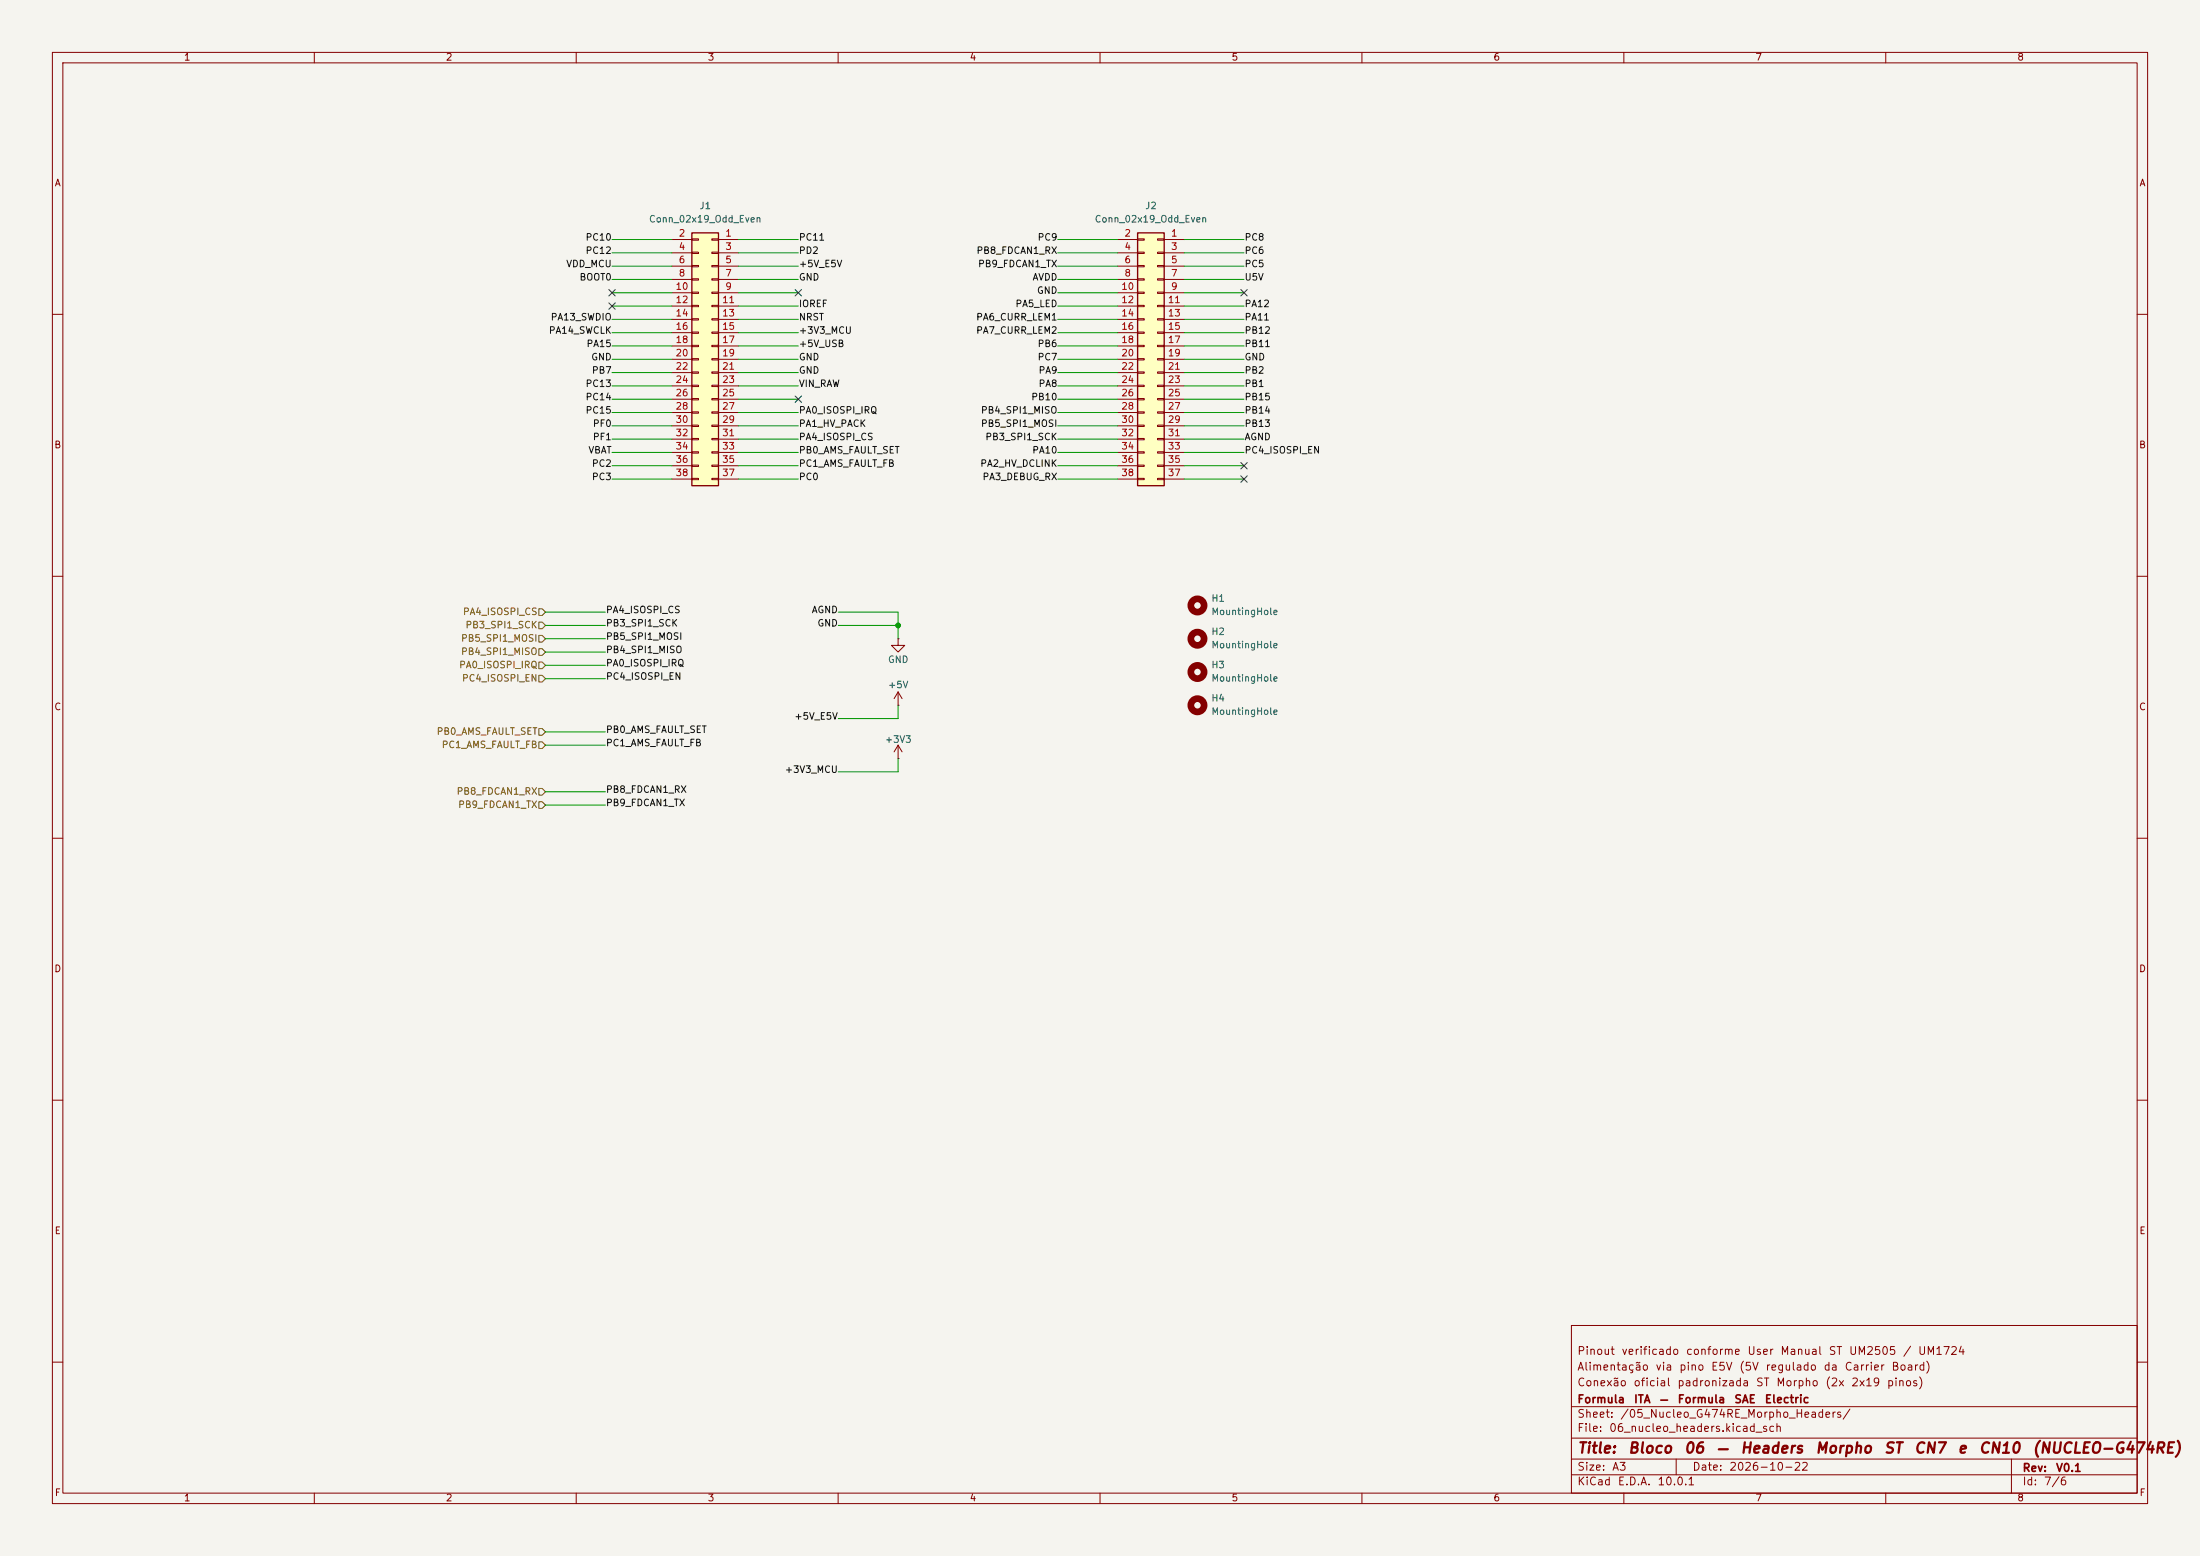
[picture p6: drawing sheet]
<svg xmlns="http://www.w3.org/2000/svg" width="420mm" height="297mm" viewBox="0 0 420 297" stroke-linecap="round" stroke-linejoin="round" font-family="sans-serif">
<path d="M0 0h420v297h-420z" fill="#f5f4ef" stroke="#f5f4ef" stroke-width=".19"/>
<g fill="none" stroke="#840000" stroke-width=".19">
<path d="M10 10h400v277h-400zM12 12h396v273h-396zM60 10v2M110 10v2M160 10v2M210 10v2M260 10v2M310 10v2M360 10v2M10 60h2M408 60h2M10 110h2"/>
<path d="M408 110h2M171.4 121.9v1.3h1.3l-1.3 1.3-1.2-1.3h1.2M171.4 121.9h.1M171.4 134.6h.1M171.4 132.1v2.5M171.4 132.1l-.7 1.3M171.4 132.1l.8 1.3M10 160h2M171.4 144.8h.1M171.4 142.2l-.7 1.3M171.4 142.2l.8 1.3M171.4 142.2v2.6"/>
<path d="M408 160h2M10 210h2M408 210h2M300 253h108v32h-108zM10 260h2M300 278.5h108M300 274.5h108M300 268.5h108M320 278.5v3M384 278.5v6.5M408 260h2M60 285v2"/>
<path d="M110 285v2M160 285v2M210 285v2M260 285v2M300 281.5h108M310 285v2M360 285v2"/>
</g>
<circle cx="228.6" cy="128.3" r="1.27" fill="none" stroke="#840000" stroke-width="1.3"/>
<path d="M217.2 44.5h5v48.2h-5z" fill="#ffffc2"/>
<path d="M217.2 44.5h5v48.2h-5z" fill="none" stroke="#840000" stroke-width=".25"/>
<g fill="none" stroke="#840000" stroke-width=".19">
<path d="M213.4 45.7h3.8M213.4 48.3h3.8M213.4 50.8h3.8M213.4 53.3h3.8M213.4 55.9h3.8M213.4 58.4h3.8M217.2 45.6h1.2v.2h-1.2zM217.2 48.1h1.2v.3h-1.2zM217.2 50.7h1.2v.2h-1.2zM217.2 53.2h1.2v.3h-1.2zM217.2 55.8h1.2v.2h-1.2zM217.2 58.3h1.2v.2h-1.2z"/>
<path d="M221 45.6h1.2v.2h-1.2zM221 48.1h1.2v.3h-1.2zM221 50.7h1.2v.2h-1.2zM221 53.2h1.2v.3h-1.2zM221 55.8h1.2v.2h-1.2zM221 58.3h1.2v.2h-1.2zM222.2 45.7h3.9M222.2 48.3h3.9M222.2 50.8h3.9M222.2 53.3h3.9M222.2 55.9h3.9M222.2 58.4h3.9"/>
<path d="M213.4 61h3.8M213.4 63.5h3.8M213.4 66h3.8M213.4 68.6h3.8M213.4 71.1h3.8M213.4 73.7h3.8M213.4 76.2h3.8M213.4 78.7h3.8M217.2 60.8h1.2v.3h-1.2zM217.2 63.4h1.2v.2h-1.2zM217.2 65.9h1.2v.3h-1.2zM217.2 68.5h1.2v.2h-1.2z"/>
<path d="M217.2 71h1.2v.2h-1.2zM217.2 73.5h1.2v.3h-1.2zM217.2 76.1h1.2v.2h-1.2zM217.2 78.6h1.2v.3h-1.2zM221 60.8h1.2v.3h-1.2zM221 63.4h1.2v.2h-1.2zM221 65.9h1.2v.3h-1.2zM221 68.5h1.2v.2h-1.2zM221 71h1.2v.2h-1.2zM221 73.5h1.2v.3h-1.2zM221 76.1h1.2v.2h-1.2zM221 78.6h1.2v.3h-1.2z"/>
<path d="M222.2 61h3.9M222.2 63.5h3.9M222.2 66h3.9M222.2 68.6h3.9M222.2 71.1h3.9M222.2 73.7h3.9M222.2 76.2h3.9M222.2 78.7h3.9M213.4 81.3h3.8M213.4 83.8h3.8M213.4 86.4h3.8M213.4 88.9h3.8"/>
<path d="M213.4 91.4h3.8M217.2 81.2h1.2v.2h-1.2zM217.2 83.7h1.2v.2h-1.2zM217.2 86.2h1.2v.3h-1.2zM217.2 88.8h1.2v.2h-1.2zM217.2 91.3h1.2v.3h-1.2zM221 81.2h1.2v.2h-1.2zM221 83.7h1.2v.2h-1.2zM221 86.2h1.2v.3h-1.2zM221 88.8h1.2v.2h-1.2zM221 91.3h1.2v.3h-1.2zM222.2 81.3h3.9"/>
<path d="M222.2 83.8h3.9M222.2 86.4h3.9M222.2 88.9h3.9M222.2 91.4h3.9"/>
</g>
<path d="M132.1 44.5h5.1v48.2h-5.1z" fill="#ffffc2"/>
<path d="M132.1 44.5h5.1v48.2h-5.1z" fill="none" stroke="#840000" stroke-width=".25"/>
<g fill="none" stroke="#840000" stroke-width=".19">
<path d="M128.3 45.7h3.8M128.3 48.3h3.8M128.3 50.8h3.8M128.3 53.3h3.8M128.3 55.9h3.8M128.3 58.4h3.8M132.1 45.6h1.2v.2h-1.2zM132.1 48.1h1.2v.3h-1.2zM132.1 50.7h1.2v.2h-1.2zM132.1 53.2h1.2v.3h-1.2zM132.1 55.8h1.2v.2h-1.2zM132.1 58.3h1.2v.2h-1.2z"/>
<path d="M135.9 45.6h1.3v.2h-1.3zM135.9 48.1h1.3v.3h-1.3zM135.9 50.7h1.3v.2h-1.3zM135.9 53.2h1.3v.3h-1.3zM135.9 55.8h1.3v.2h-1.3zM135.9 58.3h1.3v.2h-1.3zM137.2 45.7h3.8M137.2 48.3h3.8M137.2 50.8h3.8M137.2 53.3h3.8M137.2 55.9h3.8M137.2 58.4h3.8"/>
<path d="M128.3 61h3.8M128.3 63.5h3.8M128.3 66h3.8M128.3 68.6h3.8M128.3 71.1h3.8M128.3 73.7h3.8M128.3 76.2h3.8M128.3 78.7h3.8M132.1 60.8h1.2v.3h-1.2zM132.1 63.4h1.2v.2h-1.2zM132.1 65.9h1.2v.3h-1.2zM132.1 68.5h1.2v.2h-1.2z"/>
<path d="M132.1 71h1.2v.2h-1.2zM132.1 73.5h1.2v.3h-1.2zM132.1 76.1h1.2v.2h-1.2zM132.1 78.6h1.2v.3h-1.2zM135.9 60.8h1.3v.3h-1.3zM135.9 63.4h1.3v.2h-1.3zM135.9 65.9h1.3v.3h-1.3zM135.9 68.5h1.3v.2h-1.3zM135.9 71h1.3v.2h-1.3zM135.9 73.5h1.3v.3h-1.3zM135.9 76.1h1.3v.2h-1.3zM135.9 78.6h1.3v.3h-1.3z"/>
<path d="M137.2 61h3.8M137.2 63.5h3.8M137.2 66h3.8M137.2 68.6h3.8M137.2 71.1h3.8M137.2 73.7h3.8M137.2 76.2h3.8M137.2 78.7h3.8M128.3 81.3h3.8M128.3 83.8h3.8M128.3 86.4h3.8M128.3 88.9h3.8"/>
<path d="M128.3 91.4h3.8M132.1 81.2h1.2v.2h-1.2zM132.1 83.7h1.2v.2h-1.2zM132.1 86.2h1.2v.3h-1.2zM132.1 88.8h1.2v.2h-1.2zM132.1 91.3h1.2v.3h-1.2zM135.9 81.2h1.3v.2h-1.3zM135.9 83.7h1.3v.2h-1.3zM135.9 86.2h1.3v.3h-1.3zM135.9 88.8h1.3v.2h-1.3zM135.9 91.3h1.3v.3h-1.3zM137.2 81.3h3.8"/>
<path d="M137.2 83.8h3.8M137.2 86.4h3.8M137.2 88.9h3.8M137.2 91.4h3.8"/>
</g>
<g fill="none" stroke="#840000" stroke-width="1.3">
<circle cx="228.6" cy="115.6" r="1.27"/>
<circle cx="228.6" cy="121.9" r="1.27"/>
<circle cx="228.6" cy="134.6" r="1.27"/>
</g>
<path d="M102.9 116.2h.6l.6 .6-.6 .7h-.6zM102.9 118.7h.6l.6 .7-.6 .6h-.6zM102.9 126.4h.6l.6 .6-.6 .6h-.6zM102.9 139.1h.6l.6 .6-.6 .6h-.6zM102.9 128.9h.6l.6 .6-.6 .7h-.6zM102.9 121.3h.6l.6 .6-.6 .7h-.6zM102.9 123.8h.6l.6 .7-.6 .6h-.6zM102.9 141.6h.6l.6 .6-.6 .7h-.6zM102.9 150.5h.6l.6 .6-.6 .7h-.6zM102.9 153h.6l.6 .7-.6 .6h-.6z" fill="none" stroke="#725600" stroke-width=".19"/>
<g fill="none" stroke="#009600" stroke-width=".19">
<path d="M116.8 50.8h11.5M116.8 48.3h11.5M116.8 53.3h11.5M116.8 45.7h11.5M116.8 55.9h11.5M116.8 58.4h11.5M141 50.8h11.4M141 48.3h11.4M141 53.3h11.4M141 45.7h11.4M141 55.9h11.4M141 58.4h11.4"/>
<path d="M201.9 50.8h11.5M201.9 48.3h11.5M201.9 53.3h11.5M201.9 45.7h11.5M201.9 55.9h11.5M201.9 58.4h11.5M226.1 50.8h11.4M226.1 48.3h11.4M226.1 53.3h11.4M226.1 45.7h11.4M226.1 55.9h11.4M226.1 58.4h11.4"/>
<path d="M116.8 61h11.5M116.8 63.5h11.5M116.8 66h11.5M116.8 73.7h11.5M116.8 78.7h11.5M116.8 71.1h11.5M116.8 68.6h11.5M116.8 76.2h11.5M141 61h11.4M141 63.5h11.4M141 66h11.4M141 73.7h11.4"/>
<path d="M141 78.7h11.4M141 71.1h11.4M141 68.6h11.4M141 76.2h11.4M201.9 61h11.5M201.9 63.5h11.5M201.9 66h11.5M201.9 73.7h11.5M201.9 78.7h11.5M201.9 71.1h11.5M201.9 68.6h11.5M201.9 76.2h11.5"/>
<path d="M226.1 61h11.4M226.1 63.5h11.4M226.1 66h11.4M226.1 73.7h11.4M226.1 78.7h11.4M226.1 71.1h11.4M226.1 68.6h11.4M226.1 76.2h11.4M116.8 83.8h11.5M116.8 86.4h11.5M116.8 81.3h11.5M116.8 88.9h11.5"/>
<path d="M116.8 91.4h11.5M141 83.8h11.4M141 86.4h11.4M141 81.3h11.4M141 88.9h11.4M141 91.4h11.4M201.9 83.8h11.5M201.9 86.4h11.5M201.9 81.3h11.5M201.9 88.9h11.5M201.9 91.4h11.5M226.1 83.8h11.4"/>
<path d="M226.1 86.4h11.4M226.1 81.3h11.4M226.1 88.9h11.4M226.1 91.4h11.4M104.1 119.4h11.5M104.1 116.8h11.5M160 119.4h11.4M160 116.8h11.4v5.1M104.1 129.5h11.5M104.1 139.7h11.5M104.1 124.5h11.5M104.1 127h11.5"/>
<path d="M104.1 121.9h11.5M171.4 134.6v2.6h-11.4M104.1 151.1h11.5M104.1 153.7h11.5M104.1 142.2h11.5M171.4 144.8v2.5h-11.4"/>
</g>
<g fill="none" stroke="#000084" stroke-width=".19">
<path d="M116.2 55.3l1.2 1.2M116.2 57.8l1.2 1.2M117.4 55.3l-1.2 1.2M117.4 57.8l-1.2 1.2M151.8 55.3l1.2 1.2M153 55.3l-1.2 1.2M236.9 55.3l1.2 1.2M238.1 55.3l-1.2 1.2M151.8 75.6l1.2 1.2M153 75.6l-1.2 1.2M236.9 88.3l1.2 1.2M236.9 90.8l1.2 1.2"/>
<path d="M238.1 88.3l-1.2 1.2M238.1 90.8l-1.2 1.2"/>
</g>
<circle cx="171.4" cy="119.4" r=".46" fill="#009600" stroke="#009600" stroke-width=".19"/>
<g font-size="2" fill="#840000">
<text x="301" y="277.9">Title:</text>
<text x="310.6" y="277.9">Bloco</text>
<text x="321.4" y="277.9">06</text>
<text x="327.5" y="277.9">—</text>
<text x="332.1" y="277.9">Headers</text>
<text x="346.4" y="277.9">Morpho</text>
<text x="359.5" y="277.9">ST</text>
<text x="365.3" y="277.9">CN7</text>
<text x="373.6" y="277.9">e</text>
<text x="377.6" y="277.9">CN10</text>
<text x="387.8" y="277.9">(NUCLEO-G474RE)</text>
</g>
<g font-size="1.5" fill="#840000">
<text x="301" y="262">Alimentação</text>
<text x="301" y="259">Pinout</text>
<text x="309.4" y="259">verificado</text>
<text x="315.9" y="262">via</text>
<text x="320.4" y="262">pino</text>
<text x="321.7" y="259">conforme</text>
<text x="326.5" y="262">E5V</text>
<text x="331.9" y="262">(5V</text>
<text x="333.5" y="259">User</text>
<text x="336.9" y="262">regulado</text>
<text x="339.8" y="259">Manual</text>
<text x="348" y="262">da</text>
<text x="349" y="259">ST</text>
<text x="352" y="262">Carrier</text>
<text x="352.9" y="259">UM2505</text>
<text x="361" y="262">Board)</text>
<text x="363.2" y="259">/</text>
<text x="366" y="259">UM1724</text>
<text x="301" y="268.2">Formula</text>
<text x="301" y="265">Conexão</text>
<text x="311.7" y="265">oficial</text>
<text x="311.8" y="268.2">ITA</text>
<text x="316.7" y="268.2">—</text>
<text x="320.1" y="265">padronizada</text>
<text x="320.1" y="268.2">Formula</text>
<text x="331" y="268.2">SAE</text>
<text x="335.1" y="265">ST</text>
<text x="336.8" y="268.2">Electric</text>
<text x="339" y="265">Morpho</text>
<text x="348.3" y="265">(2x</text>
<text x="353.3" y="265">2x19</text>
<text x="360.1" y="265">pinos)</text>
<text x="301" y="273.7">File:</text>
<text x="301" y="271">Sheet:</text>
<text x="307.1" y="273.7">06_nucleo_headers.kicad_sch</text>
<text x="309.2" y="271">/05_Nucleo_G474RE_Morpho_Headers/</text>
<text x="301" y="281.1">Size:</text>
<text x="307.6" y="281.1">A3</text>
<text x="323" y="281.1">Date:</text>
<text x="330" y="281.1">2026-10-22</text>
<text x="386" y="281.3">Rev:</text>
<text x="392.4" y="281.3">V0.1</text>
<text x="301" y="283.9">KiCad</text>
<text x="308.7" y="283.9">E.D.A.</text>
<text x="316.3" y="283.9">10.0.1</text>
<text x="386" y="283.9">Id:</text>
<text x="390.1" y="283.9">7/6</text>
</g>
<g font-size="1.3" fill="#840000">
<text x="35" y="11.9">1</text>
<text x="85" y="11.9">2</text>
<text x="135" y="11.9">3</text>
<text x="185" y="11.9">4</text>
<text x="235" y="11.9">5</text>
<text x="285" y="11.9">6</text>
<text x="335" y="11.9">7</text>
<text x="385" y="11.9">8</text>
<text x="10.3" y="35.9">A</text>
<text x="408.3" y="35.9">A</text>
<text x="10.3" y="85.9">B</text>
<text x="408.2" y="85.9">B</text>
<text x="10.3" y="135.9">C</text>
<text x="408.2" y="135.9">C</text>
<text x="10.3" y="185.9">D</text>
<text x="408.2" y="185.9">D</text>
<text x="10.3" y="235.9">E</text>
<text x="408.3" y="235.9">E</text>
<text x="10.3" y="285.9">F</text>
<text x="35" y="286.9">1</text>
<text x="85" y="286.9">2</text>
<text x="135" y="286.9">3</text>
<text x="185" y="286.9">4</text>
<text x="235" y="286.9">5</text>
<text x="285" y="286.9">6</text>
<text x="335" y="286.9">7</text>
<text x="385" y="286.9">8</text>
<text x="408.3" y="285.9">F</text>
</g>
<g font-size="1.3" fill="#006464">
<text x="133.4" y="40.2">J1</text>
<text x="218.5" y="40.2">J2</text>
<text x="123.8" y="42.8">Conn_02x19_Odd_Even</text>
<text x="208.9" y="42.8">Conn_02x19_Odd_Even</text>
<text x="231.1" y="115.2">H1</text>
<text x="231.1" y="117.7">MountingHole</text>
<text x="231.1" y="121.5">H2</text>
<text x="231.1" y="124.1">MountingHole</text>
<text x="169.4" y="126.8">GND</text>
<text x="169.4" y="131.7">+5V</text>
<text x="231.1" y="127.9">H3</text>
<text x="231.1" y="130.4">MountingHole</text>
<text x="231.1" y="134.2">H4</text>
<text x="231.1" y="136.8">MountingHole</text>
<text x="168.8" y="142.1">+3V3</text>
</g>
<g font-size="1.3" fill="#0f0f0f">
<text x="111.7" y="46.2">PC10</text>
<text x="152.4" y="46.2">PC11</text>
<text x="198" y="46.2">PC9</text>
<text x="237.5" y="46.2">PC8</text>
<text x="108" y="51.3">VDD_MCU</text>
<text x="110.5" y="53.9">BOOT0</text>
<text x="111.7" y="48.8">PC12</text>
<text x="152.4" y="48.8">PD2</text>
<text x="152.4" y="53.9">GND</text>
<text x="152.4" y="51.3">+5V_E5V</text>
<text x="186.3" y="48.8">PB8_FDCAN1_RX</text>
<text x="186.6" y="51.3">PB9_FDCAN1_TX</text>
<text x="197" y="53.9">AVDD</text>
<text x="237.5" y="48.8">PC6</text>
<text x="237.5" y="53.9">U5V</text>
<text x="237.5" y="51.3">PC5</text>
<text x="152.4" y="58.9">IOREF</text>
<text x="193.7" y="58.9">PA5_LED</text>
<text x="197.9" y="56.4">GND</text>
<text x="237.5" y="58.9">PA12</text>
<text x="104.7" y="64">PA14_SWCLK</text>
<text x="105" y="61.5">PA13_SWDIO</text>
<text x="152.4" y="64">+3V3_MCU</text>
<text x="152.4" y="61.5">NRST</text>
<text x="186.2" y="61.5">PA6_CURR_LEM1</text>
<text x="186.2" y="64">PA7_CURR_LEM2</text>
<text x="237.5" y="61.5">PA11</text>
<text x="237.5" y="64">PB12</text>
<text x="111.9" y="66.6">PA15</text>
<text x="112.8" y="69.1">GND</text>
<text x="112.9" y="71.6">PB7</text>
<text x="152.4" y="69.1">GND</text>
<text x="152.4" y="71.6">GND</text>
<text x="152.4" y="66.6">+5V_USB</text>
<text x="198" y="69.1">PC7</text>
<text x="198" y="66.6">PB6</text>
<text x="198.2" y="71.6">PA9</text>
<text x="237.5" y="66.6">PB11</text>
<text x="237.5" y="69.1">GND</text>
<text x="237.5" y="71.6">PB2</text>
<text x="111.7" y="76.7">PC14</text>
<text x="111.7" y="74.2">PC13</text>
<text x="152.4" y="74.2">VIN_RAW</text>
<text x="196.8" y="76.7">PB10</text>
<text x="198.2" y="74.2">PA8</text>
<text x="237.5" y="74.2">PB1</text>
<text x="237.5" y="76.7">PB15</text>
<text x="111.7" y="79.3">PC15</text>
<text x="113.1" y="81.8">PF0</text>
<text x="152.4" y="81.8">PA1_HV_PACK</text>
<text x="152.4" y="79.3">PA0_ISOSPI_IRQ</text>
<text x="187.2" y="79.3">PB4_SPI1_MISO</text>
<text x="187.2" y="81.8">PB5_SPI1_MOSI</text>
<text x="237.5" y="79.3">PB14</text>
<text x="237.5" y="81.8">PB13</text>
<text x="112.2" y="86.9">VBAT</text>
<text x="112.9" y="89.4">PC2</text>
<text x="113.1" y="84.3">PF1</text>
<text x="152.4" y="84.3">PA4_ISOSPI_CS</text>
<text x="152.4" y="86.9">PB0_AMS_FAULT_SET</text>
<text x="152.4" y="89.4">PC1_AMS_FAULT_FB</text>
<text x="187" y="89.4">PA2_HV_DCLINK</text>
<text x="188" y="84.3">PB3_SPI1_SCK</text>
<text x="196.9" y="86.9">PA10</text>
<text x="237.5" y="84.3">AGND</text>
<text x="237.5" y="86.9">PC4_ISOSPI_EN</text>
<text x="112.9" y="92">PC3</text>
<text x="152.4" y="92">PC0</text>
<text x="187.5" y="92">PA3_DEBUG_RX</text>
<text x="115.6" y="117.4">PA4_ISOSPI_CS</text>
<text x="115.6" y="119.9">PB3_SPI1_SCK</text>
<text x="154.9" y="117.4">AGND</text>
<text x="155.9" y="119.9">GND</text>
<text x="115.6" y="122.4">PB5_SPI1_MOSI</text>
<text x="115.6" y="125">PB4_SPI1_MISO</text>
<text x="115.6" y="130.1">PC4_ISOSPI_EN</text>
<text x="115.6" y="127.5">PA0_ISOSPI_IRQ</text>
<text x="151.5" y="137.7">+5V_E5V</text>
<text x="115.6" y="142.8">PC1_AMS_FAULT_FB</text>
<text x="115.6" y="140.2">PB0_AMS_FAULT_SET</text>
<text x="149.7" y="147.8">+3V3_MCU</text>
<text x="115.6" y="151.6">PB8_FDCAN1_RX</text>
<text x="115.6" y="154.2">PB9_FDCAN1_TX</text>
</g>
<g font-size="1.3" fill="#a90000">
<text x="129.5" y="45.5">2</text>
<text x="138.4" y="45.5">1</text>
<text x="214.6" y="45.5">2</text>
<text x="223.4" y="45.5">1</text>
<text x="129.5" y="48">4</text>
<text x="129.5" y="50.5">6</text>
<text x="129.5" y="53.1">8</text>
<text x="138.4" y="48">3</text>
<text x="138.4" y="50.5">5</text>
<text x="138.4" y="53.1">7</text>
<text x="214.6" y="48">4</text>
<text x="214.6" y="50.5">6</text>
<text x="214.6" y="53.1">8</text>
<text x="223.4" y="48">3</text>
<text x="223.4" y="50.5">5</text>
<text x="223.4" y="53.1">7</text>
<text x="128.9" y="55.6">10</text>
<text x="128.9" y="58.2">12</text>
<text x="137.8" y="58.2">11</text>
<text x="138.4" y="55.6">9</text>
<text x="214" y="55.6">10</text>
<text x="214" y="58.2">12</text>
<text x="222.8" y="58.2">11</text>
<text x="223.4" y="55.6">9</text>
<text x="128.9" y="60.7">14</text>
<text x="128.9" y="63.2">16</text>
<text x="128.9" y="65.8">18</text>
<text x="137.8" y="60.7">13</text>
<text x="137.8" y="63.2">15</text>
<text x="137.8" y="65.8">17</text>
<text x="214" y="60.7">14</text>
<text x="214" y="63.2">16</text>
<text x="214" y="65.8">18</text>
<text x="222.8" y="60.7">13</text>
<text x="222.8" y="63.2">15</text>
<text x="222.8" y="65.8">17</text>
<text x="128.9" y="68.3">20</text>
<text x="128.9" y="70.9">22</text>
<text x="137.8" y="68.3">19</text>
<text x="137.8" y="70.9">21</text>
<text x="214" y="68.3">20</text>
<text x="214" y="70.9">22</text>
<text x="222.8" y="68.3">19</text>
<text x="222.8" y="70.9">21</text>
<text x="128.9" y="73.4">24</text>
<text x="128.9" y="75.9">26</text>
<text x="137.8" y="73.4">23</text>
<text x="137.8" y="75.9">25</text>
<text x="214" y="73.4">24</text>
<text x="214" y="75.9">26</text>
<text x="222.8" y="73.4">23</text>
<text x="222.8" y="75.9">25</text>
<text x="128.9" y="78.5">28</text>
<text x="128.9" y="81">30</text>
<text x="128.9" y="83.6">32</text>
<text x="137.8" y="78.5">27</text>
<text x="137.8" y="81">29</text>
<text x="137.8" y="83.6">31</text>
<text x="214" y="78.5">28</text>
<text x="214" y="81">30</text>
<text x="214" y="83.6">32</text>
<text x="222.8" y="78.5">27</text>
<text x="222.8" y="81">29</text>
<text x="222.8" y="83.6">31</text>
<text x="128.9" y="86.1">34</text>
<text x="128.9" y="88.6">36</text>
<text x="137.8" y="86.1">33</text>
<text x="137.8" y="88.6">35</text>
<text x="214" y="86.1">34</text>
<text x="214" y="88.6">36</text>
<text x="222.8" y="86.1">33</text>
<text x="222.8" y="88.6">35</text>
<text x="128.9" y="91.2">38</text>
<text x="137.8" y="91.2">37</text>
<text x="214" y="91.2">38</text>
<text x="222.8" y="91.2">37</text>
</g>
<g font-size="1.3" fill="#725600">
<text x="88.3" y="117.7">PA4_ISOSPI_CS</text>
<text x="87.9" y="122.8">PB5_SPI1_MOSI</text>
<text x="87.9" y="125.3">PB4_SPI1_MISO</text>
<text x="88.7" y="120.2">PB3_SPI1_SCK</text>
<text x="87.5" y="127.9">PA0_ISOSPI_IRQ</text>
<text x="88.1" y="130.4">PC4_ISOSPI_EN</text>
<text x="83.2" y="140.6">PB0_AMS_FAULT_SET</text>
<text x="84.2" y="143.1">PC1_AMS_FAULT_FB</text>
<text x="87.1" y="152">PB8_FDCAN1_RX</text>
<text x="87.4" y="154.5">PB9_FDCAN1_TX</text>
</g>
</svg>
